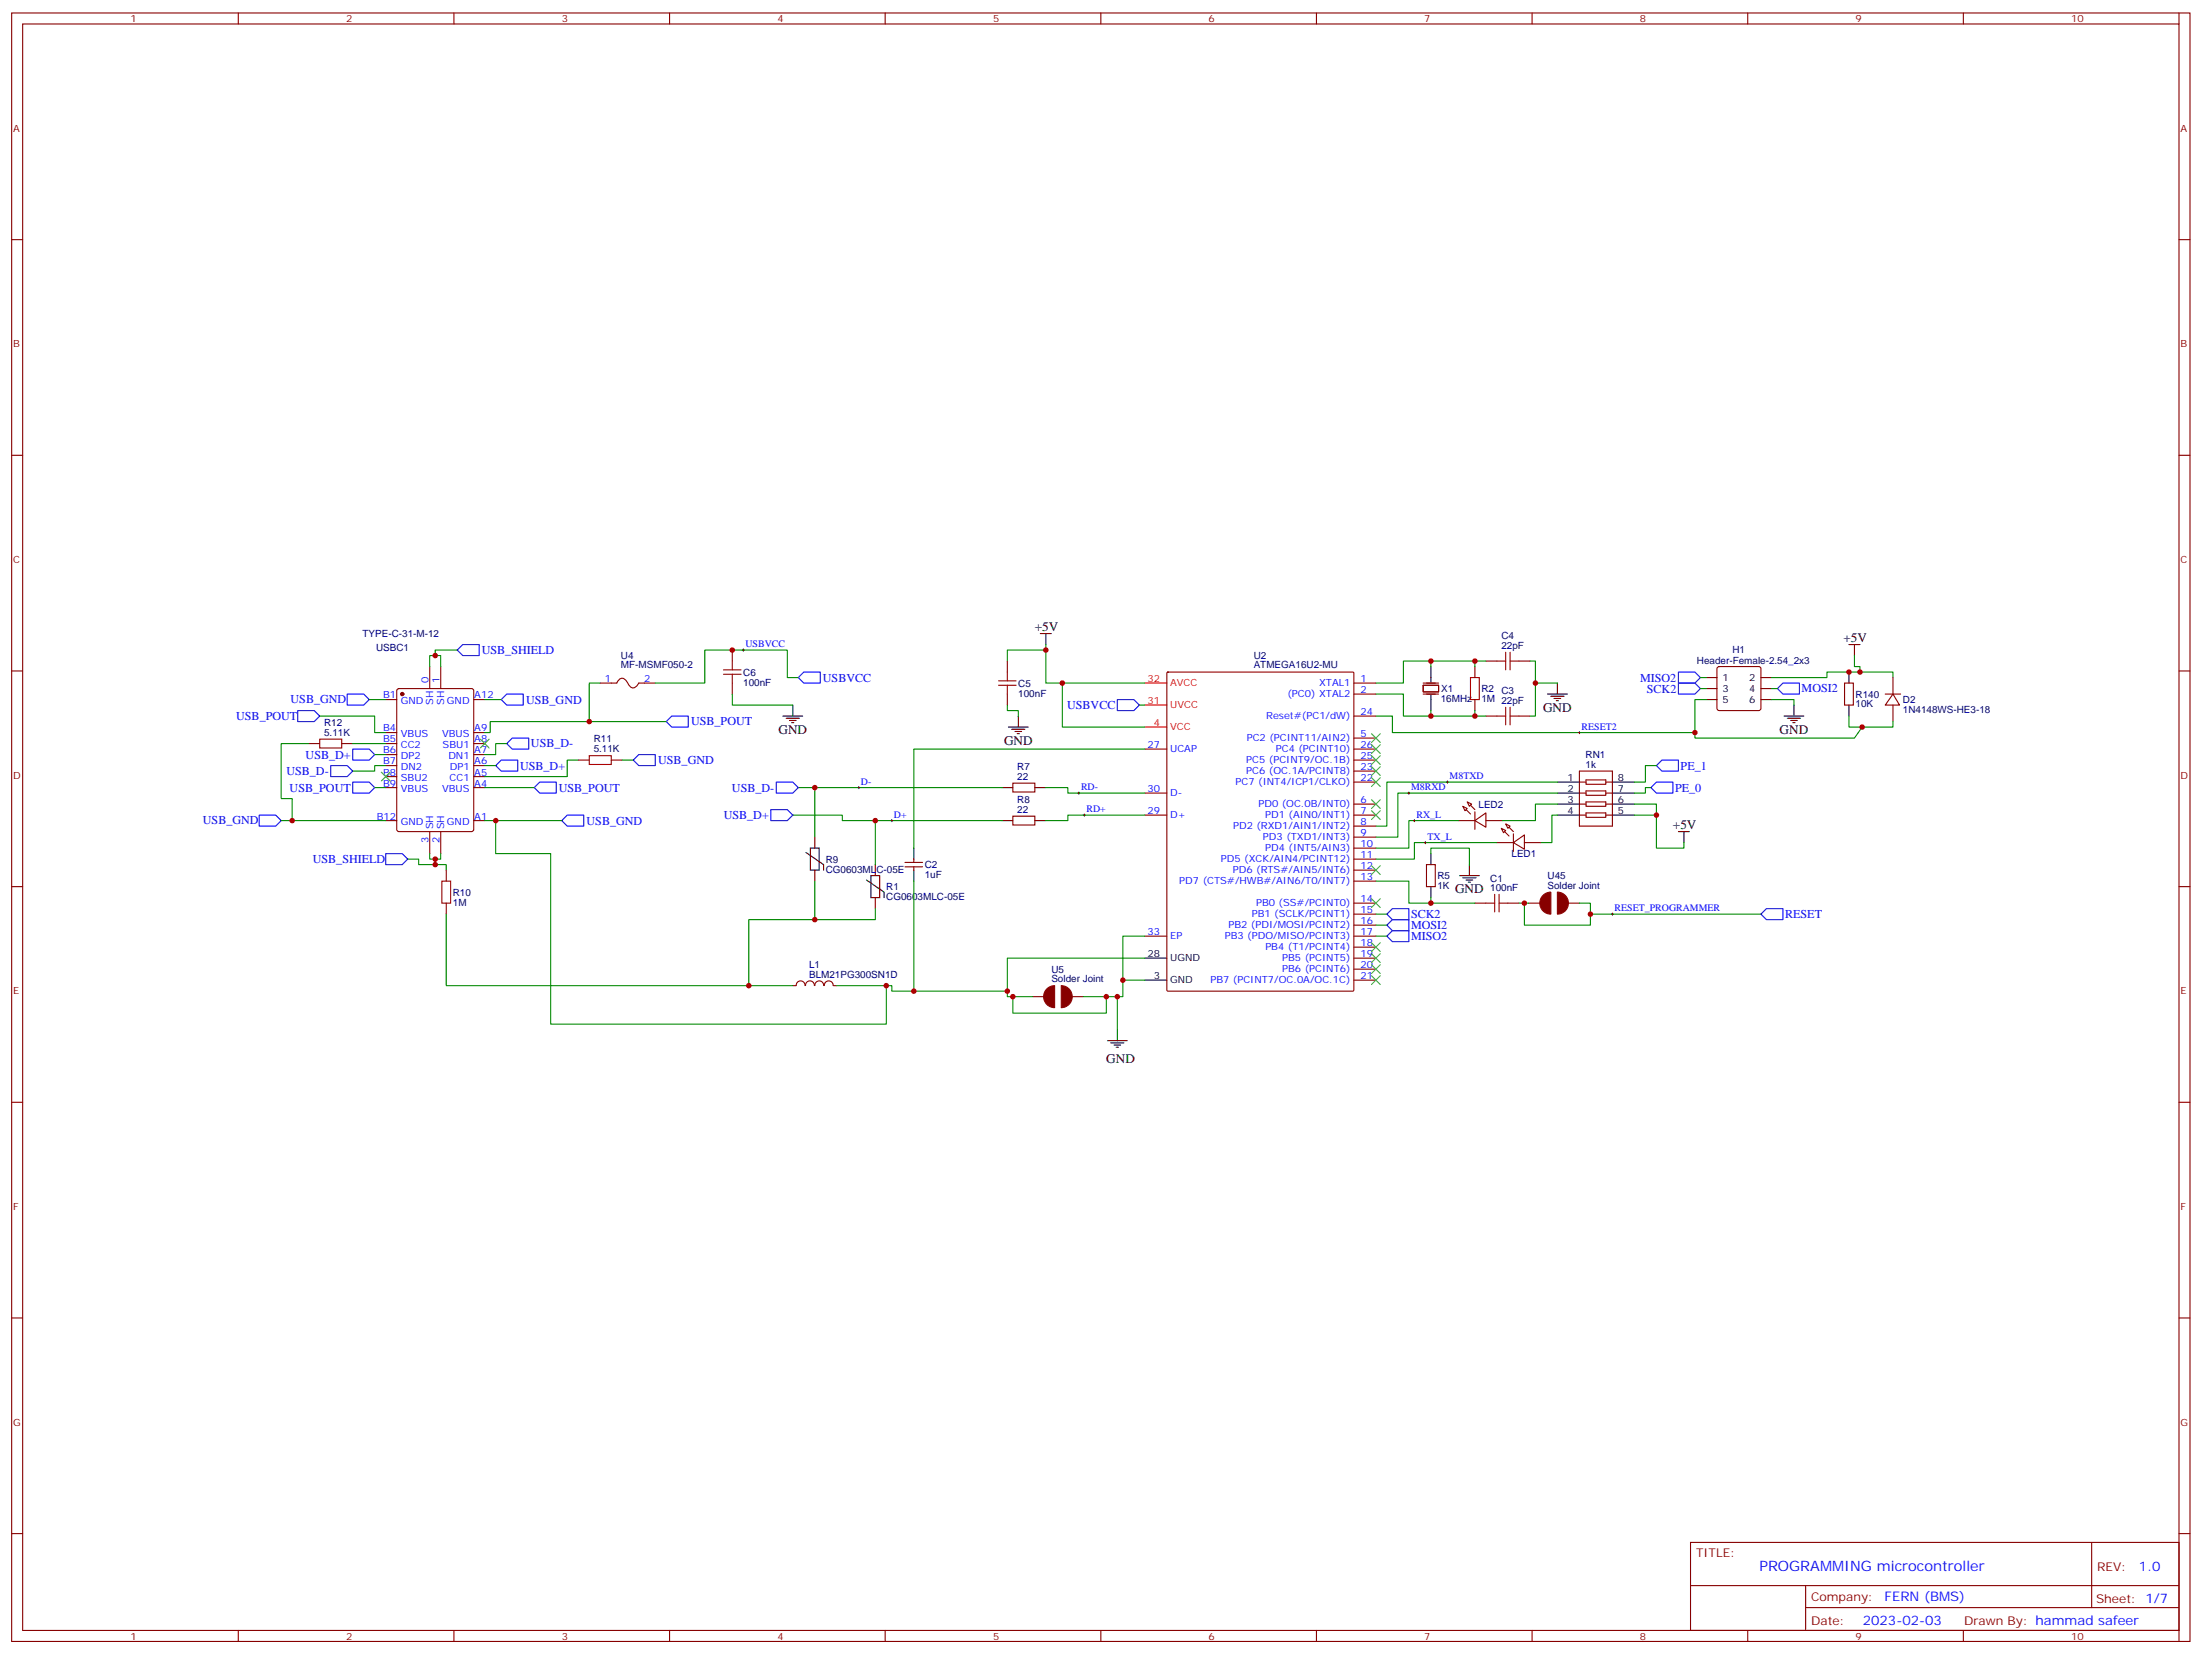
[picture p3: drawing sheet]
<svg xmlns="http://www.w3.org/2000/svg" width="706mm" height="530mm" viewBox="0 0 706 530" stroke-linecap="round" stroke-linejoin="round" font-family="sans-serif">
<g fill="none" stroke="#870000" stroke-width=".35">
<path d="M3.7 4.2h698.5v522.1h-698.5zM7.3 7.7h691.4v515h-691.4zM76.4 4.2v3.5M145.6 4.2v3.5M214.7 4.2v3.5M283.8 4.2v3.5M353 4.2v3.5M422.1 4.2v3.5M491.3 4.2v3.5M560.4 4.2v3.5M629.6 4.2v3.5M698.7 4.2v3.5"/>
<path d="M3.7 76.8h3.6M698.7 76.8h3.5M3.7 146h3.6M698.7 146h3.5M3.7 215.1h3.6M374.2 215.7l.3-.2h59.3l.3 .2v101.7l-.2 .3-59.4 .1-.3-.2zM434.1 219h7.1M698.7 215.1h3.5M434.1 229.6h7.1M434.1 236.6h7.1M434.1 222.5h7.1M367.1 254.3h7.1"/>
<path d="M367.1 240.2h7.1M434.1 257.8h7.1M434.1 240.2h7.1M434.1 250.8h7.1M434.1 247.2h7.1M434.1 243.7h7.1M506.4 257.8h2.2M506.4 254.3h2.2M506.4 247.2h10.6v17.7h-10.6zM506.4 250.8h2.2M508.6 250h6.3v1.5h-6.3zM508.6 253.6h6.3v1.4h-6.3z"/>
<path d="M508.6 257.1h6.3v1.4h-6.3zM514.9 257.8h2.1M514.9 254.3h2.1M514.9 250.8h2.1M280.7 277.2v3.5M367.1 261.3h7.1M434.1 268.4h7.1M434.1 261.3h7.1M434.1 279h7.1M434.1 275.4h7.1M434.1 271.9h7.1M434.1 264.9h7.1"/>
<path d="M506.4 261.3h2.2M508.6 260.6h6.3v1.4h-6.3zM514.9 261.3h2.1M3.7 284.3h3.6M280.7 287.8v3.5M434.1 282.5h7.1M434.1 296.6h7.1M434.1 293.1h7.1M434.1 289.6h7.1M698.7 284.3h3.5M367.1 300.1h7.1M434.1 300.1h7.1"/>
<path d="M434.1 314.3h7.1M434.1 310.7h7.1M434.1 307.2h7.1M434.1 303.7h7.1M3.7 353.4h3.6M698.7 353.4h3.5M3.7 422.6h3.6M698.7 422.6h3.5M3.7 491.7h3.6M542.1 494.5h156.6v28.2h-156.6zM670.7 494.5v20.9M698.7 491.7h3.5"/>
<path d="M542.1 508.4h156.5M579 515.4h119.6M579 508.4v14.1M76.4 522.7v3.6M145.6 522.7v3.6M214.7 522.7v3.6M283.8 522.7v3.6M353 522.7v3.6M422.1 522.7v3.6M491.3 522.7v3.6M560.4 522.7v3.6M629.6 522.7v3.6"/>
<path d="M698.7 522.7v3.6"/>
</g>
<path d="M499.4 250.8h7M499.4 254.3h7M499.4 257.8h7M517 250.8h7.1M517 254.3h7.1M517 257.8h7.1M499.4 261.3h7M517 261.3h7.1M277.8 282.2l5.7 3.8v1.8M279.3 280.7h2.8v7.1h-2.8zM367.1 314.3h7.1M367.1 307.2h7.1" fill="none" stroke="#000" stroke-width=".35"/>
<path d="M367.1 219h7.1M367.1 233.1h7.1M367.1 226.1h7.1" fill="none" stroke="#f00" stroke-width=".35"/>
<path d="M485.3 270.2l3.5-2.5v4.6z" fill="#fff" stroke="#870000" stroke-width=".35"/>
<path d="M485.3 267.3v5.7z" fill="#f00" stroke="#870000" stroke-width=".35"/>
<g fill="#870000" stroke="#870000" stroke-width=".35">
<path d="M483.9 265.2l1.4 1.4z"/>
<path d="M482.5 266.6l1.4 1.4z"/>
</g>
<g fill="#fff" stroke="#870000" stroke-width=".35">
<path d="M482.8 264.2l1.4 .7-.7 .7z"/>
<path d="M481.4 265.6l1.4 .7-.7 .7z"/>
</g>
<g fill="none" stroke="#870000" stroke-width=".35">
<path d="M192.5 219h5.3l.6-.9a1.66 1.66 0 0 1 1.6-.5 1.66 1.66 0 0 1 1.2 1.3 2.13 2.13 0 0 0 2.3 1.6l1.3-1.5h5.3M456.4 219.7h4.9v2.1h-4.9zM456.4 219h4.9M472.9 213.7v3.5M476.5 211.9h3.5M487 211.9h3.6M550.8 213.9l.5-.2h12.7l.4 .2 .3 .5v12.7l-.3 .5-.4 .2h-12.7l-.5-.2-.3-.5v-12.7zM456.4 222.5h4.9M472.9 224.3v3.5M476.5 229.6h3.5M487 229.6h3.6M457.4 277.2h2.8v7.1h-2.8z"/>
<path d="M480 270.2h5.3M488.8 270.2h5.3M472.9 289.6h3.6M483.5 289.6h3.5M490.2 289.6h3.5M502.9 289.6h3.5M254.2 316h1.1M255.3 316a1.41 1.41 0 0 1 1.4-1.5 1.41 1.41 0 0 1 1.4 1.5M258.3 316a1.41 1.41 0 0 1 1.4-1.5 1.41 1.41 0 0 1 1.4 1.5M261.3 316a1.41 1.41 0 0 1 1.4-1.5 1.41 1.41 0 0 1 1.4 1.5M264.3 316a1.41 1.41 0 0 1 1.4-1.5 1.41 1.41 0 0 1 1.4 1.5M267.3 316h1"/>
</g>
<g fill="none" stroke="#000" stroke-width=".35">
<path d="M458.8 213.7v5M499.4 219v3.5M547 217.2h3.5M564.7 217.2h3.5M458.8 222.9v4.9M496.2 222.5h6.4M497.3 223.2h4.2M498.3 223.9h2.2M499 224.6h.7M547 220.8h3.5M547 224.3h3.5M564.7 220.8h3.5"/>
<path d="M564.7 224.3h3.5M458.8 273.7v3.5M471.2 277.2v3.5M458.8 284.3v3.5M468 280.7h6.3M469.1 281.4h4.2M470.1 282.2h2.1M470.8 282.9h.7"/>
</g>
<g fill="none" stroke="#a10000" stroke-width=".35">
<path d="M471.5 217.2h2.8v7.1h-2.8zM480 211.9h2.8M482.8 209.1v5.7M484.2 209.1v5.7M484.2 211.9h2.8M480 229.6h2.8M482.8 226.8v5.6M484.2 226.8v5.6M484.2 229.6h2.8M476.5 289.6h2.8M479.3 286.7v5.7M480.7 289.6h2.8"/>
<path d="M480.7 286.7v5.7"/>
</g>
<g fill="#900" stroke="#900" stroke-width=".35">
<path d="M494.8 287.1a3.5 3.5 0 0 1 2.5-1.1v7.1a3.5 3.5 0 0 1-3.3-2.2 3.5 3.5 0 0 1 .8-3.8z"/>
<path d="M499.4 286a3.5 3.5 0 0 1 3.5 3.6 3.5 3.5 0 0 1-3.5 3.5z"/>
</g>
<g fill="none" stroke="#3c3" stroke-width=".35">
<path d="M439.8 235.2l2.8 2.9M439.8 238.8l2.8 2.8M442.6 235.2l-2.8 2.9M442.6 238.8l-2.8 2.8M439.8 256.4l2.8 2.8M439.8 259.9l2.8 2.8M439.8 249.3l2.8 2.9M439.8 245.8l2.8 2.8M439.8 242.3l2.8 2.8M442.6 256.4l-2.8 2.8M442.6 259.9l-2.8 2.8M442.6 249.3l-2.8 2.9"/>
<path d="M442.6 245.8l-2.8 2.8M442.6 242.3l-2.8 2.8M439.8 277.6l2.8 2.8M442.6 277.6l-2.8 2.8M439.8 288.1l2.8 2.9M442.6 288.1l-2.8 2.9M439.8 309.3l2.8 2.8M439.8 305.8l2.8 2.8M439.8 312.8l2.8 2.9M439.8 302.3l2.8 2.8M442.6 309.3l-2.8 2.8M442.6 305.8l-2.8 2.8"/>
<path d="M442.6 312.8l-2.8 2.9M442.6 302.3l-2.8 2.8"/>
</g>
<g fill="none" stroke="#008700" stroke-width=".35">
<path d="M458.8 213.7v-1.8h-8.8v7.1h-8.8M458.8 211.9h14.1v1.8M472.9 211.9h3.6M490.6 211.9h1.7v17.7h-1.7M492.3 219h7.1M441.2 222.5h8.8v7.1h8.8v-1.8M472.9 227.8v1.8h-14.1M472.9 229.6h3.6M458.8 273.7v-1.8h12.4v5.3M499.4 261.3h-1.8v8.9h-3.5M441.2 282.5h10.6v7.1h7v-1.8M458.8 289.6h14.1"/>
<path d="M487 289.6h3.2M488.8 289.6v7h21.2v-7h-3.6M510 293.1h54.7"/>
</g>
<path d="M564.7 293.1l1.7-1.8h5.3v3.6h-5.3z" fill="none" stroke="#00f" stroke-width=".35"/>
<path d="M472.9 263.1l3.6-2.5v4.6z" fill="#fff" stroke="#870000" stroke-width=".35"/>
<path d="M472.9 260.3v5.6z" fill="#f00" stroke="#870000" stroke-width=".35"/>
<g fill="#870000" stroke="#870000" stroke-width=".35">
<path d="M471.5 258.2l1.4 1.4z"/>
<path d="M470.1 259.6l1.4 1.4z"/>
</g>
<g fill="#fff" stroke="#870000" stroke-width=".35">
<path d="M470.5 257.1l1.4 .7-.7 .7z"/>
<path d="M469.1 258.5l1.4 .7-.7 .7z"/>
</g>
<g fill="none" stroke="#870000" stroke-width=".35">
<path d="M137.8 213.7v7.1M141.3 213.7v7.1M234.8 208.4v3.5M234.8 219v3.5M323 211.9v3.6M591.5 219h2.8v7.1h-2.8zM607 217.2v5.3M99 238.4h3.5M109.6 238.4h3.5M123.7 224.3h3.5M123.7 234.9h3.5M123.7 238.4h3.5"/>
<path d="M127.4 221l.5-.2h23.3l.7 .4v44.7l-.5 .7h-23.5l-.6-.4-.1-44.7zM151.9 224.3h3.5M151.9 234.9h3.5M151.9 238.4h3.5M323 222.5v3.6M604.5 222.5h5M607 222.5l2.1 3.6h-4.6zM607 226.1v5.3M123.7 241.9h3.5M123.7 245.5h3.5M123.7 249h3.5M123.7 252.5h3.5"/>
<path d="M151.9 241.9h3.5M151.9 245.5h3.5M151.9 249h3.5M151.9 252.5h3.5M185.4 243.7h3.5M196 243.7h3.5M324.8 251.1h7v2.8h-7zM123.7 263.1h3.5M137.8 266.6v7.1M141.3 266.6v7.1M143.1 279v3.5M151.9 263.1h3.5"/>
<path d="M261.3 268.4v3.5M261.3 279v3.5M290.2 277.9h5.6M290.2 276.5h5.6M293 275.4v1.1M293 277.9v1.1M324.8 261.7h7v2.8h-7zM467.6 263.1h5.3M476.5 263.1h5.3M143.1 289.6v3.5M331.1 319.5h3.5M343.8 319.5h3.5"/>
</g>
<g fill="none" stroke="#008700" stroke-width=".35">
<path d="M137.8 213.7v-3.5h3.5v3.5M146.6 208.4h-7v1.8M192.5 219h-3.6v12.4M256 217.2h-3.6v-8.8h-26.4v10.6h-15.9M323 211.9v-3.5h12.4v10.6h5.2M335.4 206.7v1.7M367.1 219h-26.5v14.1h26.5M545.3 217.2h1.7M568.2 217.2h17.6v-1.7h21.2v1.7M594.6 210.2v3.5h1.8v1.8M99 238.4h-8.8v17.6h3.5v7.1M102.5 229.6h17.7v5.3h3.5"/>
<path d="M113.1 238.4h10.6M118.4 224.3h5.3M155.4 224.3h5.3M162.5 238.4h-3.5v3.5h-3.6M213.6 231.4h-56.4v3.5h-1.8M234.8 222.5v3.6h19.4M323 226.1v1.7h3.5v1.8M365.3 226.1h1.8M545.3 220.8h1.7M547 224.3h-3.5v10.6h-97v-5.3h-5.3M568.2 224.3h7v1.8M568.2 220.8h1.7"/>
<path d="M592.9 229.6v3.5h14.1v-1.7M597.1 233.1l-2.5 3.5h-51.1v-1.7M120.2 252.5h3.5M120.2 241.9h3.5M123.7 245.5h-3.5v1.7h-7.1M155.4 252.5h15.9M155.4 245.5h3.6M185.4 243.7h-3.5v5.3h-26.5M199.5 243.7h3.6M256 252.5h65.2M261.3 252.5v15.9M335.4 252.5h7v1.8h24.7"/>
<path d="M367.1 240.2h-74.1v31.7M499.4 257.8h-7.1v5.3h-10.5M499.4 254.3h-51.2v14.1h-7M499.4 250.8h-54.7v14.1h-3.5M524.1 257.8h7v14.1h8.9v-1.7M529.4 252.5h-1.8v1.8h-3.5M531.1 245.5h-3.5v5.3h-3.5M90.2 263.1h33.5M130.7 275.4h3.6v1.8h5.3M137.8 273.7v1.7h3.5v-1.7M139.6 275.4v1.8h3.5v1.8M155.4 263.1h24.7"/>
<path d="M159 263.1v10.6h17.6v54.7h107.6v-12.4M254.2 261.3h15.9v1.8h10.6M321.2 263.1h-40.5v14.1M367.1 261.3h-24.7v1.8h-7M467.6 263.1h-15.8v8.8h-10.6M480 270.2h-26.5v5.2h-12.3M524.1 261.3h7M143.1 293.1v22.9h97M261.3 282.5v12.4h19.4v-3.6M261.3 294.9h-21.2v21.1h14.1M293 282.5v35.3h30M441.2 293.1h3.5"/>
<path d="M441.2 296.6h3.5M268.3 316h17.7v1.8h7M331.1 319.5h-6.3v5.3h30v-5.3M347.3 319.5h11M360 314.3v5.2h-1.7v10.6M367.1 300.1h-7.1v14.2h7.1M367.1 307.2h-44.1v12.3h1.8M441.2 300.1h3.5"/>
</g>
<g fill="none" stroke="#000" stroke-width=".35">
<path d="M333.6 203.1h3.5M335.4 203.1v3.6M592.9 215.5v3.5M592.9 206.7h3.5M594.6 206.7v3.5M251 229.6h6.4M252.1 230.3h4.2M253.2 231h2.1M253.9 231.7h.7M254.2 226.1v3.5M323.4 233.1h6.3M324.4 233.8h4.2"/>
<path d="M325.5 234.5h2.1M326.2 235.2h.7M326.5 229.6v3.5M572.1 229.6h6.3M573.1 230.3h4.3M574.2 231h2.1M574.9 231.7h.7M575.2 226.1v3.5M592.9 226.1v3.5M321.2 252.5h3.6M331.8 252.5h3.6M258.4 273.3l5.7 3.9v1.8"/>
<path d="M259.9 271.9h2.8v7.1h-2.8zM293 271.9v3.5M293 279v3.5M321.2 263.1h3.6M331.8 263.1h3.6M538.2 266.6h3.5M540 266.6v3.6M355.1 333.7h6.4M356.2 334.4h4.2M357.2 335.1h2.1M357.9 335.8h.7M358.3 330.1v3.6"/>
</g>
<g fill="none" stroke="#00f" stroke-width=".35">
<path d="M146.6 208.4l1.8-1.7h5.3v3.5h-5.3zM256 217.2l1.7-1.7h5.3v3.5h-5.3zM538.2 215.5h5.3l1.8 1.7-1.8 1.8h-5.3zM538.2 219h5.3l1.8 1.8-1.8 1.7h-5.3zM95.5 227.8h5.3l1.7 1.8-1.7 1.8h-5.3zM111.3 222.5h5.3l1.8 1.8-1.8 1.8h-5.3zM160.7 224.3l1.8-1.8h5.3v3.6h-5.3zM162.5 238.4l1.8-1.8h5.2v3.6h-5.2zM213.6 231.4l1.8-1.8h5.3v3.5h-5.3zM358.3 224.3h5.3l1.7 1.8-1.7 1.7h-5.3zM569.9 220.8l1.8-1.8h5.3v3.5h-5.3zM106 245.5h5.3l1.8 1.7-1.8 1.8h-5.3z"/>
<path d="M113.1 250.8h5.3l1.8 1.7-1.8 1.8h-5.3zM113.1 240.2h5.3l1.8 1.7-1.8 1.8h-5.3zM160.7 243.7h5.3v3.5h-5.3l-1.7-1.7zM171.3 252.5l1.8-1.7h5.3v3.5h-5.3zM204.8 241.9h5.3v3.6h-5.3l-1.7-1.8zM247.2 259.6h5.2l1.8 1.7-1.8 1.8h-5.2zM248.9 250.8h5.3l1.8 1.7-1.8 1.8h-5.3zM531.1 245.5l1.8-1.8h5.3v3.5h-5.3zM531.1 250.8h5.3v3.5h-5.3l-1.7-1.8zM83.1 261.3h5.3l1.8 1.8-1.8 1.8h-5.3zM123.7 273.7h5.3l1.7 1.7-1.7 1.8h-5.3zM181.9 261.3h5.3v3.6h-5.3l-1.8-1.8z"/>
<path d="M444.7 293.1l1.8-1.8h5.3v3.6h-5.3zM444.7 296.6l1.8-1.7h5.3v3.5h-5.3zM444.7 300.1l1.8-1.7h5.3v3.5h-5.3z"/>
</g>
<g fill="none" stroke="#000" stroke-width=".32">
<path d="M238 208.4h.7M238.3 208.1v.7M506.1 234.9h.7M506.4 234.5v.7M275 252.5h.7M275.4 252.2v.7M345.6 254.3h.7M345.9 253.9v.7M451.4 254.3h.7M451.8 253.9v.7M463.8 250.8h.7M464.1 250.4v.7"/>
<path d="M285.6 263.1h.7M286 262.7v.8M347.3 261.3h.8M347.7 261v.7M453.2 263.1h.7M453.5 262.7v.8M456.7 270.2h.7M457.1 269.8v.7M516.7 293.1h.7M517 292.7v.7"/>
</g>
<g fill="#900" stroke="#900" stroke-width=".35">
<path d="M340.3 316a3.5 3.5 0 0 1 3.5 3.5 3.5 3.5 0 0 1-3.5 3.6z"/>
<path d="M335.7 317.1a3.5 3.5 0 0 1 2.5-1.1v7.1a3.5 3.5 0 0 1-3.3-2.2 3.5 3.5 0 0 1 .8-3.8z"/>
</g>
<path d="M232 216.2h5.6M232 214.8h5.6M234.8 211.9v2.9M234.8 216.2v2.8M320.2 219.7h5.6M320.2 218.3h5.6M323 215.5v2.8M323 219.7v2.8M102.5 237h7.1v2.8h-7.1zM188.9 242.3h7.1v2.8h-7.1zM141.7 282.5h2.8v7.1h-2.8z" fill="none" stroke="#a10000" stroke-width=".35"/>
<circle cx="129" cy="222.5" r=".53" fill="#870000" stroke="#870000" stroke-width=".35"/>
<path d="M154 237l2.8 2.8M156.8 237l-2.8 2.8M122.3 247.6l2.8 2.8M125.1 247.6l-2.8 2.8" fill="none" stroke="#3c3" stroke-width=".35"/>
<g fill="#c00">
<circle cx="458.8" cy="211.9" r=".88"/>
<circle cx="458.8" cy="229.6" r=".88"/>
<circle cx="472.9" cy="211.9" r=".88"/>
<circle cx="472.9" cy="229.6" r=".88"/>
<circle cx="492.3" cy="219" r=".88"/>
<circle cx="488.8" cy="289.6" r=".88"/>
<circle cx="510" cy="293.1" r=".88"/>
<circle cx="531.1" cy="261.3" r=".88"/>
<circle cx="458.8" cy="289.6" r=".88"/>
<circle cx="592.9" cy="215.5" r=".88"/>
<circle cx="543.5" cy="234.9" r=".88"/>
<circle cx="596.4" cy="215.5" r=".88"/>
<circle cx="360" cy="314.3" r=".88"/>
<circle cx="358.3" cy="319.5" r=".88"/>
<circle cx="354.8" cy="319.5" r=".88"/>
<circle cx="324.8" cy="319.5" r=".88"/>
<circle cx="340.6" cy="219" r=".88"/>
<circle cx="323" cy="317.8" r=".88"/>
<circle cx="293" cy="317.8" r=".88"/>
<circle cx="261.3" cy="294.9" r=".88"/>
<circle cx="139.6" cy="275.4" r=".88"/>
<circle cx="139.6" cy="210.2" r=".88"/>
<circle cx="139.6" cy="277.2" r=".88"/>
<circle cx="240.1" cy="316" r=".88"/>
<circle cx="284.2" cy="316" r=".88"/>
<circle cx="159" cy="263.1" r=".88"/>
<circle cx="93.7" cy="263.1" r=".88"/>
<circle cx="261.3" cy="252.5" r=".88"/>
<circle cx="188.9" cy="231.4" r=".88"/>
<circle cx="234.8" cy="208.4" r=".88"/>
<circle cx="335.4" cy="208.4" r=".88"/>
<circle cx="280.7" cy="263.1" r=".88"/>
<circle cx="597.1" cy="233.1" r=".88"/>
</g>
<text font-size="4.6" fill="#00f" x="564.2" y="503.6">PROGRAMMING microcontroller</text>
<g font-size="4.2">
<text x="331.8" y="202.4">+5V</text>
<text x="591.1" y="206">+5V</text>
<text x="494.8" y="228.2">GND</text>
<text x="249.6" y="235.2">GND</text>
<text x="321.9" y="238.8">GND</text>
<text x="570.7" y="235.2">GND</text>
<text x="536.4" y="265.9">+5V</text>
<text x="466.6" y="286.4">GND</text>
<text x="354.8" y="340.7">GND</text>
</g>
<g font-size="4.2" fill="#00f">
<text x="685.9" y="503.8">1.0</text>
<text x="604.3" y="513.3">FERN (BMS)</text>
<text x="597.3" y="521.2">2023-02-03</text>
</g>
<g font-size="3.9" fill="#00f">
<text x="154.5" y="209.8">USB_SHIELD</text>
<text x="263.9" y="218.6">USBVCC</text>
<text x="525.9" y="218.5">MISO2</text>
<text x="93.2" y="225.5">USB_GND</text>
<text x="168.7" y="225.6">USB_GND</text>
<text x="342.2" y="227.3">USBVCC</text>
<text x="528.1" y="222">SCK2</text>
<text x="577.7" y="222">MOSI2</text>
<text x="75.7" y="230.8">USB_POUT</text>
<text x="221.6" y="232.6">USB_POUT</text>
<text x="170.3" y="239.6">USB_D-</text>
<text x="98" y="243.2">USB_D+</text>
<text x="211" y="245">USB_GND</text>
<text x="91.8" y="248.5">USB_D-</text>
<text x="166.8" y="246.8">USB_D+</text>
<text x="538.9" y="246.8">PE_1</text>
<text x="92.9" y="253.8">USB_POUT</text>
<text x="179.1" y="253.9">USB_POUT</text>
<text x="234.7" y="253.8">USB_D-</text>
<text x="537.1" y="253.9">PE_0</text>
<text x="232.1" y="262.6">USB_D+</text>
<text x="65.1" y="264.3">USB_GND</text>
<text x="188.1" y="264.4">USB_GND</text>
<text x="100.3" y="276.6">USB_SHIELD</text>
<text x="452.5" y="294.4">SCK2</text>
<text x="452.5" y="297.9">MOSI2</text>
<text x="572.4" y="294.3">RESET</text>
<text x="452.5" y="301.4">MISO2</text>
</g>
<g font-size="3.9" fill="#800">
<text x="543.8" y="499.1">TITLE:</text>
<text x="672.5" y="503.8">REV:</text>
<text x="580.7" y="513.3">Company:</text>
<text x="672.1" y="513.9">Sheet: 1/7</text>
<text x="580.7" y="521">Date:</text>
<text x="629.8" y="521.1">Drawn By: hammad safeer</text>
</g>
<g font-size="3.2" fill="#800">
<text x="41.8" y="7.2">1</text>
<text x="111" y="7.2">2</text>
<text x="180.1" y="7.2">3</text>
<text x="249.3" y="7.2">4</text>
<text x="318.4" y="7.2">5</text>
<text x="387.6" y="7.2">6</text>
<text x="456.7" y="7.2">7</text>
<text x="525.9" y="7.2">8</text>
<text x="595" y="7.2">9</text>
<text x="664.1" y="7.2">10</text>
<text x="4.3" y="42.3">A</text>
<text x="699.2" y="42.3">A</text>
<text x="4.3" y="111.4">B</text>
<text x="699.2" y="111.4">B</text>
<text x="4.3" y="180.6">C</text>
<text x="699.2" y="180.6">C</text>
<text x="4.3" y="249.7">D</text>
<text x="699.2" y="249.7">D</text>
<text x="4.3" y="318.8">E</text>
<text x="699.2" y="318.8">E</text>
<text x="4.3" y="388">F</text>
<text x="699.2" y="388">F</text>
<text x="4.3" y="457.1">G</text>
<text x="699.2" y="457.1">G</text>
<text x="41.8" y="525.7">1</text>
<text x="111" y="525.7">2</text>
<text x="180.1" y="525.7">3</text>
<text x="249.3" y="525.7">4</text>
<text x="318.4" y="525.7">5</text>
<text x="387.6" y="525.7">6</text>
<text x="456.7" y="525.7">7</text>
<text x="525.9" y="525.7">8</text>
<text x="595" y="525.7">9</text>
<text x="664.1" y="525.7">10</text>
</g>
<g font-size="3.2" fill="#000080">
<text x="116.3" y="204.3">TYPE-C-31-M-12</text>
<text x="120.6" y="208.8">USBC1</text>
<text x="481.4" y="208.1">22pF</text>
<text x="481.4" y="204.9">C4</text>
<text x="555.5" y="209.5">H1</text>
<text x="199.1" y="214.3">MF-MSMF050-2</text>
<text x="199.1" y="211.2">U4</text>
<text x="402" y="214.3">ATMEGA16U2-MU</text>
<text x="402" y="211.4">U2</text>
<text x="544.1" y="213">Header-Female-2.54_2x3</text>
<text x="238.3" y="219.8">100nF</text>
<text x="238.3" y="216.6">C6</text>
<text x="326.5" y="220.1">C5</text>
<text x="462.2" y="221.9">X1</text>
<text x="475.1" y="221.9">R2</text>
<text x="326.5" y="223.3">100nF</text>
<text x="462" y="225.1">16MHz</text>
<text x="475.1" y="225.1">1M 22pF</text>
<text x="481.4" y="222.6">C3</text>
<text x="595" y="226.8">10K</text>
<text x="595" y="223.7">R140</text>
<text x="610.2" y="225.5">D2</text>
<text x="103.9" y="232.8">R12</text>
<text x="610.2" y="228.6">1N4148WS-HE3-18</text>
<text x="103.9" y="235.9">5.11K</text>
<text x="190.4" y="238.1">R11</text>
<text x="190.4" y="241.2">5.11K</text>
<text x="508.4" y="242.9">RN1</text>
<text x="326.2" y="250">22</text>
<text x="326.2" y="246.9">R7</text>
<text x="508.4" y="246.2">1k</text>
<text x="326.2" y="257.5">R8</text>
<text x="326.2" y="260.6">22</text>
<text x="474.1" y="259">LED2</text>
<text x="484.7" y="274.9">LED1</text>
<text x="264.8" y="279.8">CG0603MLC-05E</text>
<text x="264.8" y="276.6">R9</text>
<text x="296.5" y="281.5">1uF</text>
<text x="296.5" y="278.4">C2</text>
<text x="460.9" y="281.9">R5</text>
<text x="496.2" y="281.7">U45</text>
<text x="145.2" y="287.2">R10</text>
<text x="284.2" y="285.4">R1</text>
<text x="460.9" y="285.1">1K</text>
<text x="477.9" y="285.7">100nF</text>
<text x="477.9" y="282.7">C1</text>
<text x="496.2" y="285">Solder Joint</text>
<text x="145.2" y="290.3">1M</text>
<text x="284.2" y="288.6">CG0603MLC-05E</text>
<text x="259.4" y="310.2">L1</text>
<text x="337.1" y="311.8">U5</text>
<text x="259.4" y="313.4">BLM21PG300SN1D</text>
<text x="337.1" y="315">Solder Joint</text>
</g>
<g font-size="3.2" fill="#00f">
<text x="239" y="207.5">USBVCC</text>
<text x="137.4" y="219" transform="rotate(-90 137.4 219)">0</text>
<text x="141" y="219" transform="rotate(-90 141 219)">1</text>
<text x="194" y="218.7">1</text>
<text x="206.6" y="218.7">2</text>
<text x="423" y="220.1">XTAL1</text>
<text x="436.2" y="218.7">1</text>
<text x="122.8" y="223.9">B1</text>
<text x="128.5" y="225.7">GND</text>
<text x="138.9" y="226" transform="rotate(-90 138.9 226)">SH</text>
<text x="142.4" y="226" transform="rotate(-90 142.4 226)">SH</text>
<text x="143.3" y="225.7">GND</text>
<text x="152.1" y="223.9">A12</text>
<text x="412.8" y="223.6">(PC0) XTAL2</text>
<text x="436.2" y="222.2">2</text>
<text x="406" y="230.6">Reset#(PC1/dW)</text>
<text x="436.2" y="229.2">24</text>
<text x="507.2" y="234">RESET2</text>
<text x="122.8" y="234.5">B4</text>
<text x="122.8" y="238.1">B5</text>
<text x="128.5" y="236.3">VBUS</text>
<text x="128.5" y="239.8">CC2</text>
<text x="141.8" y="236.3">VBUS</text>
<text x="141.9" y="239.8">SBU1</text>
<text x="152.1" y="238.1">A8</text>
<text x="152.1" y="234.5">A9</text>
<text x="368" y="239.8">27</text>
<text x="399.8" y="237.7">PC2 (PCINT11/AIN2)</text>
<text x="436.2" y="239.8">26</text>
<text x="436.2" y="236.3">5</text>
<text x="122.8" y="241.6">B6</text>
<text x="122.8" y="245.1">B7</text>
<text x="128.5" y="243.3">DP2</text>
<text x="143.8" y="243.3">DN1</text>
<text x="152.1" y="245.1">A6</text>
<text x="152.1" y="241.6">A7</text>
<text x="375.2" y="241.2">UCAP</text>
<text x="399.6" y="244.8">PC5 (PCINT9/OC.1B)</text>
<text x="409.1" y="241.2">PC4 (PCINT10)</text>
<text x="436.2" y="243.3">25</text>
<text x="122.8" y="248.6">B8</text>
<text x="128.5" y="246.9">DN2</text>
<text x="128.5" y="250.4">SBU2</text>
<text x="144.2" y="250.4">CC1</text>
<text x="144.2" y="246.9">DP1</text>
<text x="152.1" y="248.6">A5</text>
<text x="276.1" y="251.6">D-</text>
<text x="396.2" y="251.8">PC7 (INT4/ICP1/CLKO)</text>
<text x="399.6" y="248.3">PC6 (OC.1A/PCINT8)</text>
<text x="436.2" y="250.4">22</text>
<text x="436.2" y="246.9">23</text>
<text x="464.8" y="249.9">M8TXD</text>
<text x="122.8" y="252.2">B9</text>
<text x="128.5" y="253.9">VBUS</text>
<text x="141.8" y="253.9">VBUS</text>
<text x="152.1" y="252.2">A4</text>
<text x="346.6" y="253.4">RD-</text>
<text x="368" y="253.9">30</text>
<text x="375.2" y="255.3">D-</text>
<text x="436.2" y="257.5">6</text>
<text x="452.5" y="253.4">M8RXD</text>
<text x="120.8" y="262.7">B12</text>
<text x="152.1" y="262.7">A1</text>
<text x="286.7" y="262.2">D+</text>
<text x="348.4" y="260.5">RD+</text>
<text x="368" y="261">29</text>
<text x="375.2" y="262.4">D+</text>
<text x="403.5" y="258.9">PD0 (OC.0B/INT0)</text>
<text x="405.7" y="262.4">PD1 (AIN0/INT1)</text>
<text x="436.2" y="261">7</text>
<text x="454.2" y="262.2">RX_L</text>
<text x="128.5" y="264.5">GND</text>
<text x="138.9" y="265.9" transform="rotate(-90 138.9 265.9)">SH</text>
<text x="142.4" y="265.9" transform="rotate(-90 142.4 265.9)">SH</text>
<text x="143.3" y="264.5">GND</text>
<text x="395.4" y="265.9">PD2 (RXD1/AIN1/INT2)</text>
<text x="405" y="269.5">PD3 (TXD1/INT3)</text>
<text x="436.2" y="268">9</text>
<text x="436.2" y="264.5">8</text>
<text x="457.8" y="269.3">TX_L</text>
<text x="137.4" y="270.4" transform="rotate(-90 137.4 270.4)">3</text>
<text x="141" y="270.4" transform="rotate(-90 141 270.4)">2</text>
<text x="405.7" y="273">PD4 (INT5/AIN3)</text>
<text x="436.2" y="275.1">11</text>
<text x="436.2" y="271.6">10</text>
<text x="391.5" y="276.5">PD5 (XCK/AIN4/PCINT12)</text>
<text x="395.3" y="280">PD6 (RTS#/AIN5/INT6)</text>
<text x="436.2" y="278.6">12</text>
<text x="378.2" y="283.6">PD7 (CTS#/HWB#/AIN6/T0/INT7)</text>
<text x="436.2" y="282.2">13</text>
<text x="402.8" y="290.6">PB0 (SS#/PCINT0)</text>
<text x="436.2" y="292.7">15</text>
<text x="436.2" y="289.2">14</text>
<text x="517.7" y="292.2">RESET_PROGRAMMER</text>
<text x="368" y="299.8">33</text>
<text x="393.9" y="297.7">PB2 (PDI/MOSI/PCINT2)</text>
<text x="401.4" y="294.1">PB1 (SCLK/PCINT1)</text>
<text x="436.2" y="299.8">17</text>
<text x="436.2" y="296.3">16</text>
<text x="375.2" y="301.2">EP</text>
<text x="392.7" y="301.2">PB3 (PDO/MISO/PCINT3)</text>
<text x="405.7" y="304.7">PB4 (T1/PCINT4)</text>
<text x="436.2" y="303.3">18</text>
<text x="411.2" y="311.8">PB6 (PCINT6)</text>
<text x="411.2" y="308.3">PB5 (PCINT5)</text>
<text x="436.2" y="310.4">20</text>
<text x="436.2" y="306.8">19</text>
<text x="388.1" y="315.3">PB7 (PCINT7/OC.0A/OC.1C)</text>
<text x="436.2" y="313.9">21</text>
</g>
<g font-size="3.2" fill="#f00">
<text x="368" y="218.7">32</text>
<text x="375.2" y="220.1">AVCC</text>
<text x="368" y="225.7">31</text>
<text x="375.2" y="227.1">UVCC</text>
<text x="370" y="232.8">4</text>
<text x="375.2" y="234.2">VCC</text>
</g>
<g font-size="3.2">
<text x="552.3" y="218.3">1</text>
<text x="552.3" y="221.8">3</text>
<text x="560.9" y="218.3">2</text>
<text x="560.9" y="221.8">4</text>
<text x="552.3" y="225.4">5</text>
<text x="560.9" y="225.4">6</text>
<text x="502.7" y="250.4">1</text>
<text x="518.8" y="250.4">8</text>
<text x="502.7" y="253.9">2</text>
<text x="502.7" y="257.5">3</text>
<text x="518.8" y="257.5">6</text>
<text x="518.8" y="253.9">7</text>
<text x="502.7" y="261">4</text>
<text x="518.8" y="261">5</text>
<text x="368" y="306.8">28</text>
<text x="375.2" y="308.3">UGND</text>
<text x="370" y="313.9">3</text>
<text x="375.2" y="315.3">GND</text>
</g>
</svg>
